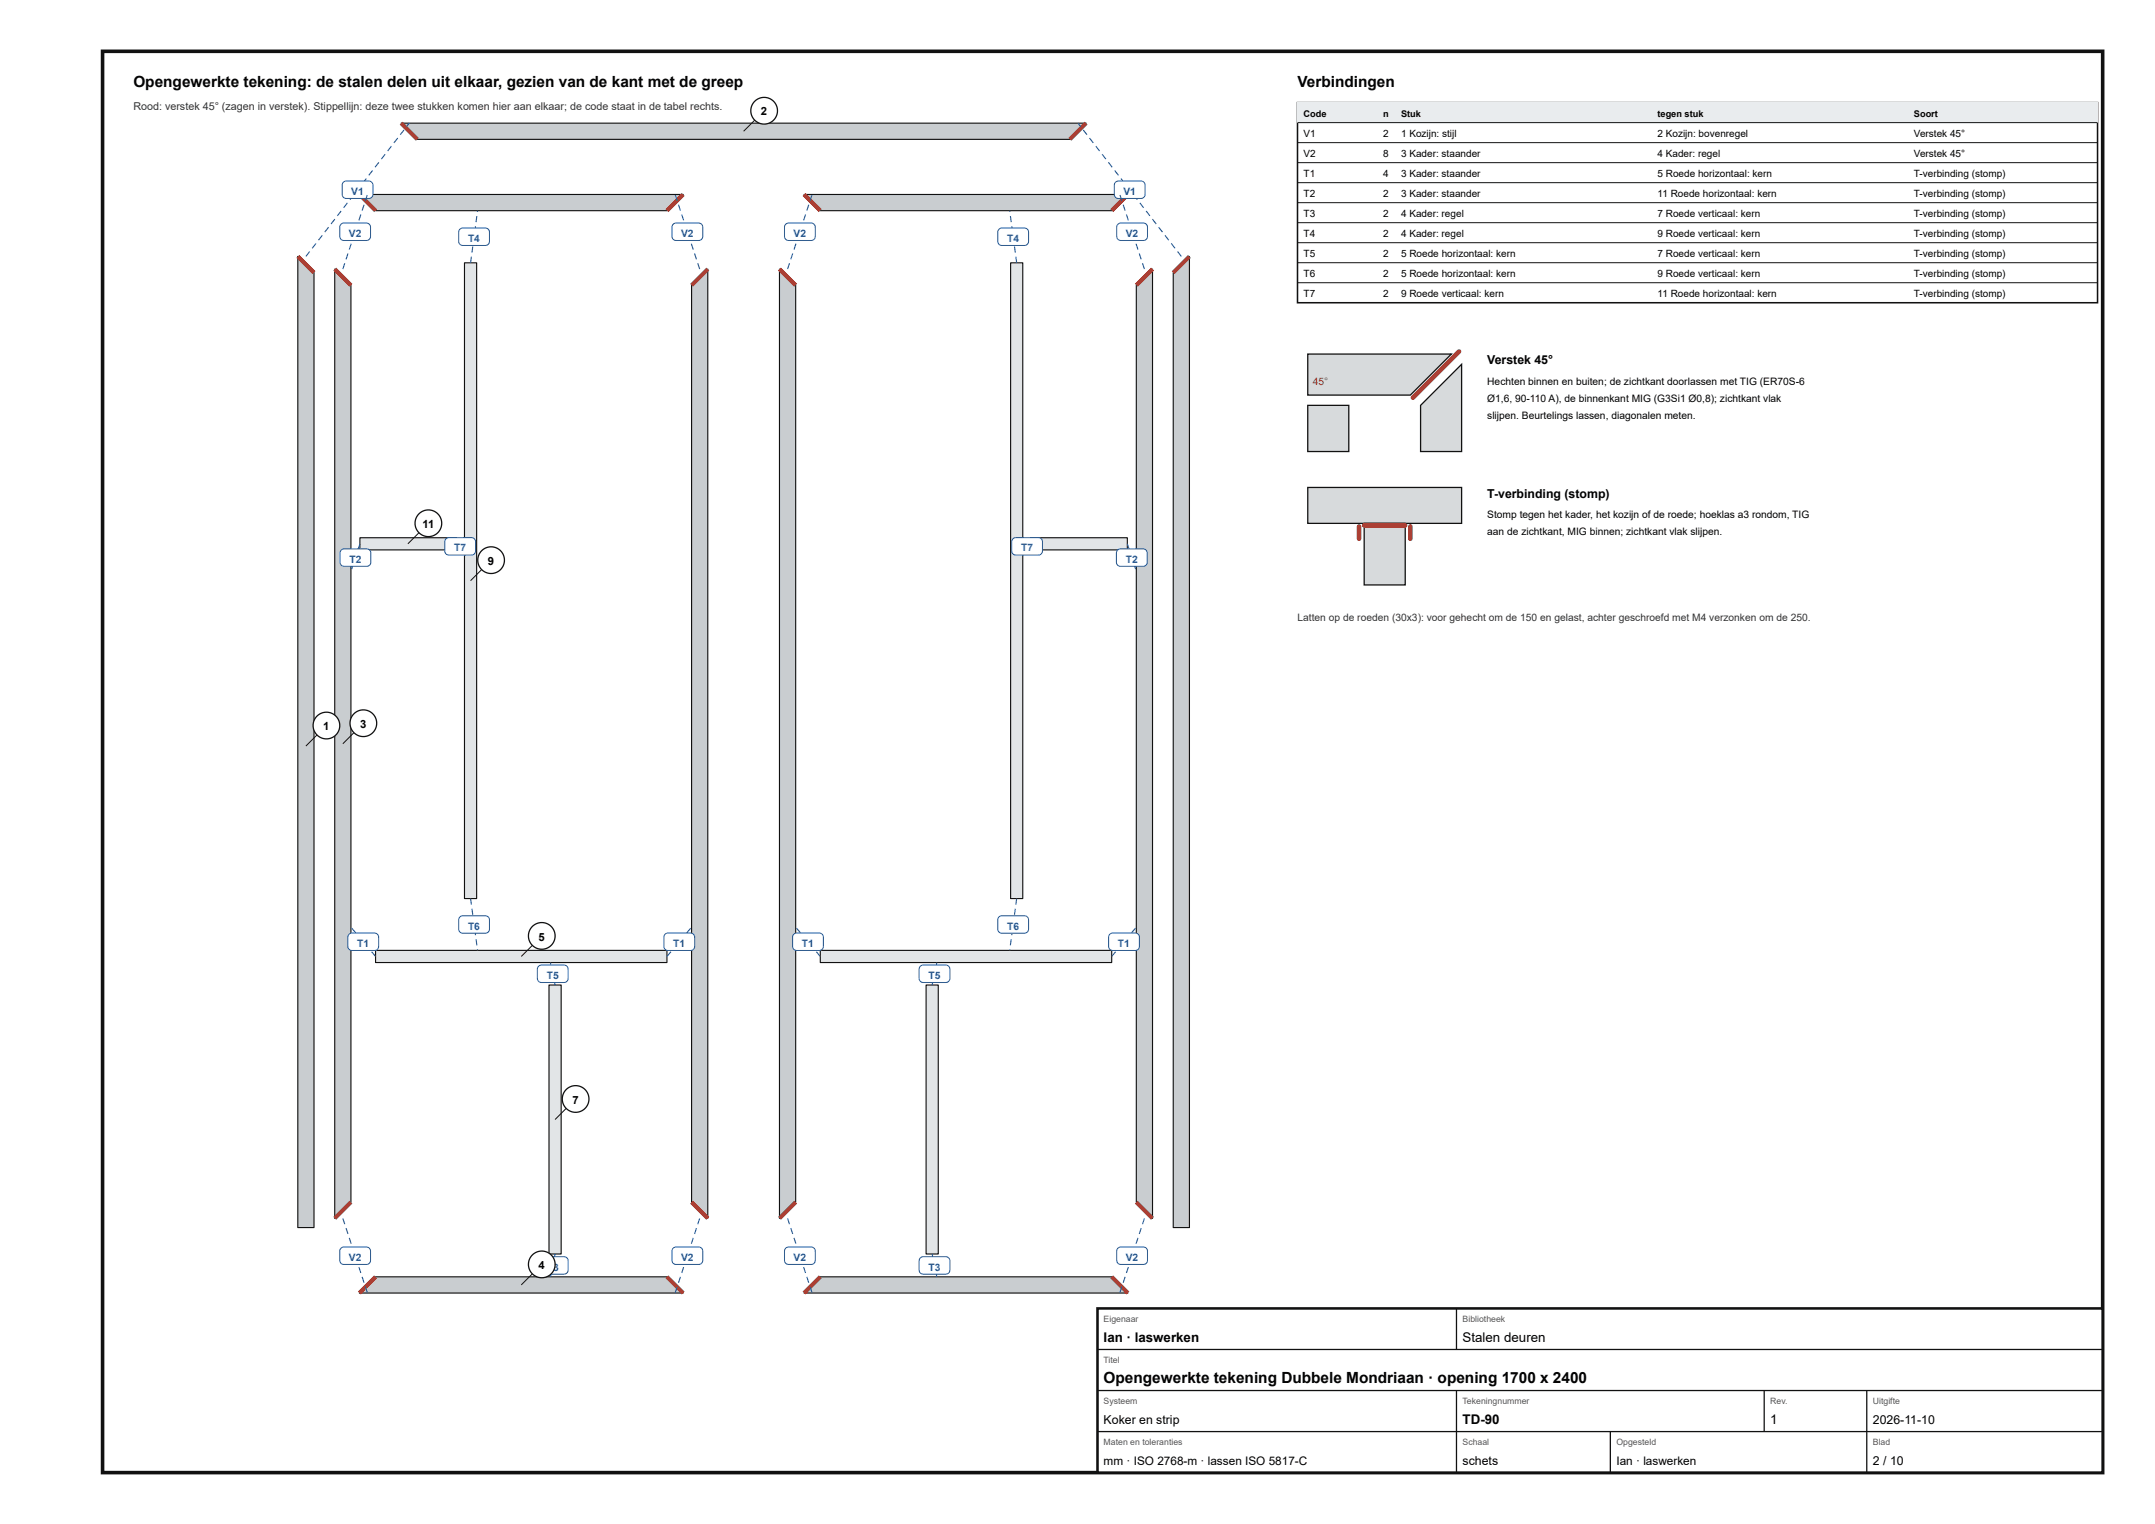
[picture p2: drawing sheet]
<svg xmlns="http://www.w3.org/2000/svg" width="420mm" height="297mm" viewBox="0 0 420 297" stroke-linecap="round" stroke-linejoin="round" font-family="sans-serif">
<path d="M20 10h390v277h-390z" fill="none" stroke="#111" stroke-width=".7" stroke-linecap="butt"/>
<path d="M58.1 50l3.1 3.1v186.1h-3.1z" fill="#c9cdd0"/>
<path d="M58.1 50l3.1 3.1v186.1h-3.1z" fill="none" stroke="#111" stroke-width=".22"/>
<path d="M58.1 50l3.1 3.1" fill="none" stroke="#c0392b" stroke-width=".8" stroke-linecap="butt"/>
<path d="M231.9 50v189.2h-3.1v-186.1z" fill="#c9cdd0"/>
<path d="M231.9 50v189.2h-3.1v-186.1z" fill="none" stroke="#111" stroke-width=".22"/>
<path d="M231.9 50l-3.1 3.1" fill="none" stroke="#c0392b" stroke-width=".8" stroke-linecap="butt"/>
<path d="M78.2 24h133.6l-3.2 3.2h-127.2z" fill="#c9cdd0"/>
<path d="M78.2 24h133.6l-3.2 3.2h-127.2z" fill="none" stroke="#111" stroke-width=".22"/>
<path d="M78.2 24l3.2 3.2M211.8 24l-3.2 3.2" fill="none" stroke="#c0392b" stroke-width=".8" stroke-linecap="butt"/>
<path d="M65.3 52.4l3.1 3.2v178.7l-3.1 3.1z" fill="#c9cdd0"/>
<path d="M65.3 52.4l3.1 3.2v178.7l-3.1 3.1z" fill="none" stroke="#111" stroke-width=".22"/>
<path d="M65.3 52.4l3.1 3.2M68.4 234.3l-3.1 3.1" fill="none" stroke="#c0392b" stroke-width=".8" stroke-linecap="butt"/>
<path d="M138 52.4v185l-3.2-3.1v-178.7z" fill="#c9cdd0"/>
<path d="M138 52.4v185l-3.2-3.1v-178.7z" fill="none" stroke="#111" stroke-width=".22"/>
<path d="M138 52.4l-3.2 3.2M134.8 234.3l3.2 3.1" fill="none" stroke="#c0392b" stroke-width=".8" stroke-linecap="butt"/>
<path d="M73.2 248.8h56.8l3.2 3.2h-63.1z" fill="#c9cdd0"/>
<path d="M73.2 248.8h56.8l3.2 3.2h-63.1z" fill="none" stroke="#111" stroke-width=".22"/>
<path d="M73.2 248.8l-3.1 3.2M130 248.8l3.2 3.2" fill="none" stroke="#c0392b" stroke-width=".8" stroke-linecap="butt"/>
<path d="M70.1 37.9h63.1l-3.2 3.2h-56.8z" fill="#c9cdd0"/>
<path d="M70.1 37.9h63.1l-3.2 3.2h-56.8z" fill="none" stroke="#111" stroke-width=".22"/>
<path d="M70.1 37.9l3.1 3.2M133.2 37.9l-3.2 3.2" fill="none" stroke="#c0392b" stroke-width=".8" stroke-linecap="butt"/>
<path d="M73.2 185.2h56.8v2.4h-56.8z" fill="#e2e5e7"/>
<path d="M73.2 185.2h56.8v2.4h-56.8z" fill="none" stroke="#111" stroke-width=".22"/>
<path d="M107 192h2.4v52.4h-2.4z" fill="#e2e5e7"/>
<path d="M107 192h2.4v52.4h-2.4z" fill="none" stroke="#111" stroke-width=".22"/>
<path d="M90.6 51.2h2.3v123.9h-2.3z" fill="#e2e5e7"/>
<path d="M90.6 51.2h2.3v123.9h-2.3z" fill="none" stroke="#111" stroke-width=".22"/>
<path d="M70.2 104.8h18.7v2.4h-18.7z" fill="#e2e5e7"/>
<path d="M70.2 104.8h18.7v2.4h-18.7z" fill="none" stroke="#111" stroke-width=".22"/>
<path d="M152 52.4l3.1 3.2v178.7l-3.1 3.1z" fill="#c9cdd0"/>
<path d="M152 52.4l3.1 3.2v178.7l-3.1 3.1z" fill="none" stroke="#111" stroke-width=".22"/>
<path d="M152 52.4l3.1 3.2M155.1 234.3l-3.1 3.1" fill="none" stroke="#c0392b" stroke-width=".8" stroke-linecap="butt"/>
<path d="M224.7 52.4v185l-3.1-3.1v-178.7z" fill="#c9cdd0"/>
<path d="M224.7 52.4v185l-3.1-3.1v-178.7z" fill="none" stroke="#111" stroke-width=".22"/>
<path d="M224.7 52.4l-3.1 3.2M221.6 234.3l3.1 3.1" fill="none" stroke="#c0392b" stroke-width=".8" stroke-linecap="butt"/>
<path d="M156.8 252l3.1-3.2h56.9l3.1 3.2z" fill="#c9cdd0"/>
<path d="M156.8 252l3.1-3.2h56.9l3.1 3.2z" fill="none" stroke="#111" stroke-width=".22"/>
<path d="M159.9 248.8l-3.1 3.2M216.8 248.8l3.1 3.2" fill="none" stroke="#c0392b" stroke-width=".8" stroke-linecap="butt"/>
<path d="M156.8 37.9h63.1l-3.1 3.2h-56.9z" fill="#c9cdd0"/>
<path d="M156.8 37.9h63.1l-3.1 3.2h-56.9z" fill="none" stroke="#111" stroke-width=".22"/>
<path d="M156.8 37.9l3.1 3.2M219.9 37.9l-3.1 3.2" fill="none" stroke="#c0392b" stroke-width=".8" stroke-linecap="butt"/>
<path d="M159.9 185.2h56.9v2.4h-56.9z" fill="#e2e5e7"/>
<path d="M159.9 185.2h56.9v2.4h-56.9z" fill="none" stroke="#111" stroke-width=".22"/>
<path d="M180.6 192h2.3v52.4h-2.3z" fill="#e2e5e7"/>
<path d="M180.6 192h2.3v52.4h-2.3z" fill="none" stroke="#111" stroke-width=".22"/>
<path d="M197.1 51.2h2.3v123.9h-2.3z" fill="#e2e5e7"/>
<path d="M197.1 51.2h2.3v123.9h-2.3z" fill="none" stroke="#111" stroke-width=".22"/>
<path d="M201.1 104.8h18.7v2.4h-18.7z" fill="#e2e5e7"/>
<path d="M201.1 104.8h18.7v2.4h-18.7z" fill="none" stroke="#111" stroke-width=".22"/>
<path d="M60.3 49l.2 .1-.8 .9-.1-.1zM61.5 47.4l.2 .1-.7 1-.2-.2zM62.8 45.8l.1 .1-.7 1-.2-.2zM64 44.2l.2 .1-.8 1-.2-.1zM65.2 42.6l.2 .2-.8 .9-.1-.1zM66.4 41.1l.2 .1-.7 .9-.2-.1zM67.7 39.5l.1 .1-.7 1-.2-.2zM68.9 37.9l.2 .1-.8 1-.2-.2zM70.1 36.3l.2 .1-.8 1-.1-.1zM71.3 34.7l.2 .2-.7 .9-.2-.1zM72.6 33.2l.1 .1-.7 .9-.2-.1zM73.8 31.6l.2 .1-.8 1-.2-.2zM75 30l.2 .1-.8 1-.1-.2zM76.2 28.4l.2 .1-.7 1-.2-.1zM77.5 26.8l.1 .2-.7 .9-.2-.1zM78.7 25.3l.2 .1-.8 .9-.1-.1zM79.7 23.9l.2 .2-.5 .7-.2-.2z" fill="#1f5fa8"/>
<path d="M67 35.5l.5-.2h4.4a.8 .8 0 0 1 .8 .8v1.8a.8 .8 0 0 1-.8 .8h-4.4a.8 .8 0 0 1-.8-.8v-2z" fill="#fff"/>
<path d="M67 35.5l.5-.2h4.4a.8 .8 0 0 1 .8 .8v1.8a.8 .8 0 0 1-.8 .8h-4.4a.8 .8 0 0 1-.8-.8v-2z" fill="none" stroke="#1f5fa8" stroke-width=".2"/>
<path d="M229.5 49.1l.2-.1 .7 .9-.1 .1zM228.3 47.5l.2-.1 .7 .9-.2 .2zM227.1 45.9l.1-.1 .8 .9-.2 .2zM225.8 44.3l.2-.1 .8 1-.2 .1zM224.6 42.8l.2-.2 .7 1-.1 .1zM223.4 41.2l.2-.1 .7 .9-.2 .1zM222.2 39.6l.1-.1 .8 .9-.2 .2zM220.9 38l.2-.1 .8 .9-.2 .2zM219.7 36.4l.2-.1 .7 1-.1 .1zM218.5 34.9l.2-.2 .7 1-.2 .1zM217.3 33.3l.1-.1 .8 .9-.2 .1zM216 31.7l.2-.1 .7 .9-.1 .2zM214.8 30.1l.2-.1 .7 .9-.2 .2zM213.6 28.5l.2-.1 .7 1-.2 .1zM212.4 27l.1-.2 .8 1-.2 .1zM211.1 25.4l.2-.1 .7 .9-.1 .1zM210.1 24.1l.2-.2 .5 .7-.2 .2z" fill="#1f5fa8"/>
<path d="M217.5 35.5l.6-.2h4.4a.8 .8 0 0 1 .8 .8v1.8a.8 .8 0 0 1-.8 .8h-4.4a.8 .8 0 0 1-.8-.8v-2z" fill="#fff"/>
<path d="M217.5 35.5l.6-.2h4.4a.8 .8 0 0 1 .8 .8v1.8a.8 .8 0 0 1-.8 .8h-4.4a.8 .8 0 0 1-.8-.8v-2z" fill="none" stroke="#1f5fa8" stroke-width=".2"/>
<path d="M66.7 237.5l.3-.1 .3 1.2h-.2zM67.4 239.4l.2-.1 .4 1.2h-.3zM68 241.3l.2-.1 .4 1.2h-.2zM68.6 243.2l.2-.1 .4 1.2h-.2zM69.3 245.1l.2-.1 .3 1.2h-.2zM69.9 247l.2-.1 .4 1.2h-.2zM70.5 248.9l.2-.1 .4 1.1-.2 .1zM71.1 250.8l.2-.1 .4 1.1-.2 .1z" fill="#1f5fa8"/>
<path d="M66.5 243.3l.5-.3h4.4a.8 .8 0 0 1 .8 .8v1.8a.8 .8 0 0 1-.8 .8h-4.4a.8 .8 0 0 1-.8-.8l.1-1.9z" fill="#fff"/>
<path d="M66.5 243.3l.5-.3h4.4a.8 .8 0 0 1 .8 .8v1.8a.8 .8 0 0 1-.8 .8h-4.4a.8 .8 0 0 1-.8-.8l.1-1.9z" fill="none" stroke="#1f5fa8" stroke-width=".2"/>
<path d="M67.1 51.3h.2l-.3 1.2-.3-.1zM67.7 49.4h.3l-.4 1.2-.2-.1zM68.4 47.5h.2l-.4 1.2-.2-.1zM69 45.6h.2l-.4 1.2-.2-.1zM69.6 43.7h.2l-.3 1.2-.2-.1zM70.3 41.8h.2l-.4 1.2-.2-.1zM70.9 39.9h.2l-.4 1.2-.2-.1zM71.5 38h.2l-.4 1.2-.2-.1z" fill="#1f5fa8"/>
<path d="M66.5 43.7l.5-.2h4.4a.8 .8 0 0 1 .8 .8v1.8a.8 .8 0 0 1-.8 .8h-4.4a.8 .8 0 0 1-.8-.8l.1-2z" fill="#fff"/>
<path d="M66.5 43.7l.5-.2h4.4a.8 .8 0 0 1 .8 .8v1.8a.8 .8 0 0 1-.8 .8h-4.4a.8 .8 0 0 1-.8-.8l.1-2z" fill="none" stroke="#1f5fa8" stroke-width=".2"/>
<path d="M136.3 237.4l.2 .1-.3 1.1h-.3zM135.7 239.3l.2 .1-.4 1.1h-.2zM135.1 241.2l.2 .1-.4 1.1h-.2zM134.4 243.1l.3 .1-.4 1.1h-.2zM133.8 245l.2 .1-.3 1.1h-.3zM133.2 246.9l.2 .1-.4 1.1h-.2zM132.6 248.8l.2 .1-.4 1.1h-.2zM131.9 250.7l.3 .1-.4 1.1h-.2z" fill="#1f5fa8"/>
<path d="M131.3 243.3l.5-.3h4.4a.8 .8 0 0 1 .8 .8v1.8a.8 .8 0 0 1-.8 .8h-4.4a.8 .8 0 0 1-.8-.8v-1.9z" fill="#fff"/>
<path d="M131.3 243.3l.5-.3h4.4a.8 .8 0 0 1 .8 .8v1.8a.8 .8 0 0 1-.8 .8h-4.4a.8 .8 0 0 1-.8-.8v-1.9z" fill="none" stroke="#1f5fa8" stroke-width=".2"/>
<path d="M135.9 51.3h.3l.3 1.1-.2 .1zM135.3 49.4h.2l.4 1.1-.2 .1zM134.7 47.5h.2l.4 1.1-.2 .1zM134.1 45.6h.2l.4 1.1-.3 .1zM133.4 43.7h.3l.3 1.1-.2 .1zM132.8 41.8h.2l.4 1.1-.2 .1zM132.2 39.9h.2l.4 1.1-.2 .1zM131.6 38h.2l.4 1.1-.3 .1z" fill="#1f5fa8"/>
<path d="M131.3 43.7l.5-.2h4.4a.8 .8 0 0 1 .8 .8v1.8a.8 .8 0 0 1-.8 .8h-4.4a.8 .8 0 0 1-.8-.8v-2z" fill="#fff"/>
<path d="M131.3 43.7l.5-.2h4.4a.8 .8 0 0 1 .8 .8v1.8a.8 .8 0 0 1-.8 .8h-4.4a.8 .8 0 0 1-.8-.8v-2z" fill="none" stroke="#1f5fa8" stroke-width=".2"/>
<path d="M72.4 185.6l.1-.2 .8 .9-.2 .2zM71.1 184l.2-.1 .7 .9-.1 .1zM69.8 182.5l.2-.2 .7 1-.1 .1zM68.5 181l.2-.2 .8 .9-.2 .2z" fill="#1f5fa8"/>
<path d="M68.1 182.1l.5-.3h4.4a.8 .8 0 0 1 .8 .8v1.8a.8 .8 0 0 1-.8 .8h-4.4a.8 .8 0 0 1-.8-.8v-1.9z" fill="#fff"/>
<path d="M68.1 182.1l.5-.3h4.4a.8 .8 0 0 1 .8 .8v1.8a.8 .8 0 0 1-.8 .8h-4.4a.8 .8 0 0 1-.8-.8v-1.9z" fill="none" stroke="#1f5fa8" stroke-width=".2"/>
<path d="M130.7 185.4l.2 .2-.8 .9-.1-.2zM132 183.9l.2 .1-.8 .9-.1-.1zM133.3 182.3l.2 .2-.8 .9-.2-.1zM134.6 180.8l.2 .2-.8 .9-.2-.2z" fill="#1f5fa8"/>
<path d="M129.7 182.1l.5-.3h4.4a.8 .8 0 0 1 .8 .8v1.8a.8 .8 0 0 1-.8 .8h-4.4a.8 .8 0 0 1-.8-.8l.1-1.9z" fill="#fff"/>
<path d="M129.7 182.1l.5-.3h4.4a.8 .8 0 0 1 .8 .8v1.8a.8 .8 0 0 1-.8 .8h-4.4a.8 .8 0 0 1-.8-.8l.1-1.9z" fill="none" stroke="#1f5fa8" stroke-width=".2"/>
<path d="M108.1 244.4h.2l-.2 1.2-.2-.1zM107.7 246.3l.2 .1-.2 1.1h-.2zM107.3 248.3h.2l-.1 .6-.2-.1z" fill="#1f5fa8"/>
<path d="M105 245.2l.6-.3h4.4a.8 .8 0 0 1 .8 .8v1.8a.8 .8 0 0 1-.8 .8h-4.4a.8 .8 0 0 1-.8-.8v-1.9z" fill="#fff"/>
<path d="M105 245.2l.6-.3h4.4a.8 .8 0 0 1 .8 .8v1.8a.8 .8 0 0 1-.8 .8h-4.4a.8 .8 0 0 1-.8-.8v-1.9z" fill="none" stroke="#1f5fa8" stroke-width=".2"/>
<path d="M107.9 190.8h.2l.2 1.1-.2 .1zM107.5 188.9l.2-.1 .2 1.2h-.2zM107.2 187.6h.2l.1 .4-.2 .1z" fill="#1f5fa8"/>
<path d="M105 188.3l.6-.2h4.4a.8 .8 0 0 1 .8 .8v1.8a.8 .8 0 0 1-.8 .8h-4.4a.8 .8 0 0 1-.8-.8v-2z" fill="#fff"/>
<path d="M105 188.3l.6-.2h4.4a.8 .8 0 0 1 .8 .8v1.8a.8 .8 0 0 1-.8 .8h-4.4a.8 .8 0 0 1-.8-.8v-2z" fill="none" stroke="#1f5fa8" stroke-width=".2"/>
<path d="M91.7 175.1h.2l.1 1.2h-.2zM91.9 177.1h.2l.2 1.2h-.2zM92.2 179.1h.2l.2 1.2h-.3zM92.5 181.1h.2l.1 1.1-.2 .1zM92.7 183.1l.2-.1 .2 1.2-.2 .1zM93 185h.2v.2h-.2z" fill="#1f5fa8"/>
<path d="M89.7 178.7l.5-.2h4.4a.8 .8 0 0 1 .8 .8v1.8a.8 .8 0 0 1-.8 .8h-4.4a.8 .8 0 0 1-.8-.8l.1-2z" fill="#fff"/>
<path d="M89.7 178.7l.5-.2h4.4a.8 .8 0 0 1 .8 .8v1.8a.8 .8 0 0 1-.8 .8h-4.4a.8 .8 0 0 1-.8-.8l.1-2z" fill="none" stroke="#1f5fa8" stroke-width=".2"/>
<path d="M91.8 50h.2l-.1 1.2h-.2zM92.1 48l.2 .1-.2 1.2-.2-.1zM92.3 46.1h.3l-.2 1.2-.2-.1zM92.6 44.1h.2l-.1 1.2h-.3zM92.9 42.1h.2l-.2 1.2h-.2zM93 41l.2 .1v.2h-.2z" fill="#1f5fa8"/>
<path d="M89.7 44.7l.5-.3h4.4a.8 .8 0 0 1 .8 .8v1.8a.8 .8 0 0 1-.8 .8h-4.4a.8 .8 0 0 1-.8-.8l.1-1.9z" fill="#fff"/>
<path d="M89.7 44.7l.5-.3h4.4a.8 .8 0 0 1 .8 .8v1.8a.8 .8 0 0 1-.8 .8h-4.4a.8 .8 0 0 1-.8-.8l.1-1.9z" fill="none" stroke="#1f5fa8" stroke-width=".2"/>
<path d="M70.1 105.9l.2 .1-.4 1.2-.2-.1zM69.5 107.8l.2 .1-.4 1.2-.2-.1zM68.8 109.7l.2 .1-.3 1.2-.2-.1z" fill="#1f5fa8"/>
<path d="M66.5 107.2l.6-.2h4.4a.8 .8 0 0 1 .8 .8v1.8a.8 .8 0 0 1-.8 .8h-4.4a.8 .8 0 0 1-.8-.8v-2z" fill="#fff"/>
<path d="M66.5 107.2l.6-.2h4.4a.8 .8 0 0 1 .8 .8v1.8a.8 .8 0 0 1-.8 .8h-4.4a.8 .8 0 0 1-.8-.8v-2z" fill="none" stroke="#1f5fa8" stroke-width=".2"/>
<path d="M88.9 105.9l1.1 .6-.1 .2-1.1-.6z" fill="#1f5fa8"/>
<path d="M87 105l.5-.2h4.4a.8 .8 0 0 1 .8 .8v1.8a.8 .8 0 0 1-.8 .8h-4.4a.8 .8 0 0 1-.8-.8v-2z" fill="#fff"/>
<path d="M87 105l.5-.2h4.4a.8 .8 0 0 1 .8 .8v1.8a.8 .8 0 0 1-.8 .8h-4.4a.8 .8 0 0 1-.8-.8v-2z" fill="none" stroke="#1f5fa8" stroke-width=".2"/>
<path d="M153.5 237.5l.2-.1 .3 1.2h-.2zM154.1 239.4l.2-.1 .4 1.2h-.2zM154.7 241.3l.2-.1 .4 1.2h-.2zM155.3 243.2l.2-.1 .4 1.2h-.2zM156 245.1l.2-.1 .4 1.2h-.3zM156.6 247l.2-.1 .4 1.2h-.2zM157.2 248.9l.2-.1 .4 1.2h-.2zM157.8 250.8l.3-.1 .3 1.2h-.2z" fill="#1f5fa8"/>
<path d="M153.2 243.3l.6-.3h4.4a.8 .8 0 0 1 .8 .8v1.8a.8 .8 0 0 1-.8 .8h-4.4a.8 .8 0 0 1-.8-.8v-1.9z" fill="#fff"/>
<path d="M153.2 243.3l.6-.3h4.4a.8 .8 0 0 1 .8 .8v1.8a.8 .8 0 0 1-.8 .8h-4.4a.8 .8 0 0 1-.8-.8v-1.9z" fill="none" stroke="#1f5fa8" stroke-width=".2"/>
<path d="M153.8 51.3h.2l-.3 1.2-.2-.1zM154.5 49.4h.2l-.4 1.2-.2-.1zM155.1 47.5h.2l-.4 1.2-.2-.1zM155.7 45.6h.2l-.3 1.2-.3-.1zM156.3 43.7h.3l-.4 1.2-.2-.1zM157 41.8h.2l-.4 1.2-.2-.1zM157.6 39.9h.2l-.4 1.2-.2-.1zM158.2 38h.2l-.3 1.2-.3-.1z" fill="#1f5fa8"/>
<path d="M153.2 43.7l.6-.2h4.4a.8 .8 0 0 1 .8 .8v1.8a.8 .8 0 0 1-.8 .8h-4.4a.8 .8 0 0 1-.8-.8v-2z" fill="#fff"/>
<path d="M153.2 43.7l.6-.2h4.4a.8 .8 0 0 1 .8 .8v1.8a.8 .8 0 0 1-.8 .8h-4.4a.8 .8 0 0 1-.8-.8v-2z" fill="none" stroke="#1f5fa8" stroke-width=".2"/>
<path d="M223 237.4l.3 .1-.4 1.1h-.2zM222.4 239.3l.2 .1-.3 1.1h-.3zM221.8 241.2l.2 .1-.4 1.1h-.2zM221.2 243.1l.2 .1-.4 1.1h-.2zM220.5 245l.2 .1-.3 1.1h-.2zM219.9 246.9l.2 .1-.4 1.1h-.2zM219.3 248.8l.2 .1-.4 1.1-.2-.1zM218.7 250.7l.2 .1-.4 1.1-.2-.1z" fill="#1f5fa8"/>
<path d="M218 243.3l.5-.3h4.4a.8 .8 0 0 1 .8 .8v1.8a.8 .8 0 0 1-.8 .8h-4.4a.8 .8 0 0 1-.8-.8l.1-1.9z" fill="#fff"/>
<path d="M218 243.3l.5-.3h4.4a.8 .8 0 0 1 .8 .8v1.8a.8 .8 0 0 1-.8 .8h-4.4a.8 .8 0 0 1-.8-.8l.1-1.9z" fill="none" stroke="#1f5fa8" stroke-width=".2"/>
<path d="M222.7 51.3h.2l.4 1.1-.3 .1zM222 49.4h.2l.4 1.1-.2 .1zM221.4 47.5h.2l.4 1.1-.2 .1zM220.8 45.6h.2l.4 1.1-.2 .1zM220.2 43.7h.2l.3 1.1-.2 .1zM219.5 41.8h.2l.4 1.1-.2 .1zM218.9 39.9h.2l.4 1.1-.2 .1zM218.3 38h.2l.4 1.1-.2 .1z" fill="#1f5fa8"/>
<path d="M218 43.7l.5-.2h4.4a.8 .8 0 0 1 .8 .8v1.8a.8 .8 0 0 1-.8 .8h-4.4a.8 .8 0 0 1-.8-.8l.1-2z" fill="#fff"/>
<path d="M218 43.7l.5-.2h4.4a.8 .8 0 0 1 .8 .8v1.8a.8 .8 0 0 1-.8 .8h-4.4a.8 .8 0 0 1-.8-.8l.1-2z" fill="none" stroke="#1f5fa8" stroke-width=".2"/>
<path d="M159.1 185.6l.2-.2 .7 .9-.1 .2zM157.8 184l.2-.1 .7 .9-.1 .1zM156.5 182.5l.2-.2 .8 1-.2 .1zM155.2 181l.2-.2 .8 .9-.2 .2z" fill="#1f5fa8"/>
<path d="M154.8 182.1l.5-.3h4.4a.8 .8 0 0 1 .8 .8v1.8a.8 .8 0 0 1-.8 .8h-4.4a.8 .8 0 0 1-.8-.8l.1-1.9z" fill="#fff"/>
<path d="M154.8 182.1l.5-.3h4.4a.8 .8 0 0 1 .8 .8v1.8a.8 .8 0 0 1-.8 .8h-4.4a.8 .8 0 0 1-.8-.8l.1-1.9z" fill="none" stroke="#1f5fa8" stroke-width=".2"/>
<path d="M217.5 185.4l.1 .2-.7 .9-.2-.2zM218.7 183.9l.2 .1-.8 .9-.1-.1zM220 182.3l.2 .2-.8 .9-.1-.1zM221.3 180.8l.2 .2-.8 .9-.2-.2z" fill="#1f5fa8"/>
<path d="M216.4 182.1l.6-.3h4.4a.8 .8 0 0 1 .8 .8v1.8a.8 .8 0 0 1-.8 .8h-4.4a.8 .8 0 0 1-.8-.8v-1.9z" fill="#fff"/>
<path d="M216.4 182.1l.6-.3h4.4a.8 .8 0 0 1 .8 .8v1.8a.8 .8 0 0 1-.8 .8h-4.4a.8 .8 0 0 1-.8-.8v-1.9z" fill="none" stroke="#1f5fa8" stroke-width=".2"/>
<path d="M181.7 244.4h.2l.2 1.1-.2 .1zM182.1 246.4l.2-.1 .2 1.2h-.2zM182.5 248.3h.2l.1 .5-.2 .1z" fill="#1f5fa8"/>
<path d="M179.5 245.2l.5-.3h4.4a.8 .8 0 0 1 .8 .8v1.8a.8 .8 0 0 1-.8 .8h-4.4a.8 .8 0 0 1-.8-.8v-1.9z" fill="#fff"/>
<path d="M179.5 245.2l.5-.3h4.4a.8 .8 0 0 1 .8 .8v1.8a.8 .8 0 0 1-.8 .8h-4.4a.8 .8 0 0 1-.8-.8v-1.9z" fill="none" stroke="#1f5fa8" stroke-width=".2"/>
<path d="M181.9 190.8h.2l-.2 1.2-.2-.1zM182.3 188.8l.2 .1-.2 1.1h-.2zM182.6 187.6h.2l-.1 .5-.2-.1z" fill="#1f5fa8"/>
<path d="M179.5 188.3l.5-.2h4.4a.8 .8 0 0 1 .8 .8v1.8a.8 .8 0 0 1-.8 .8h-4.4a.8 .8 0 0 1-.8-.8v-2z" fill="#fff"/>
<path d="M179.5 188.3l.5-.2h4.4a.8 .8 0 0 1 .8 .8v1.8a.8 .8 0 0 1-.8 .8h-4.4a.8 .8 0 0 1-.8-.8v-2z" fill="none" stroke="#1f5fa8" stroke-width=".2"/>
<path d="M198.1 175.1h.2l-.1 1.2h-.2zM197.9 177.1h.2l-.2 1.2h-.2zM197.6 179.1h.2l-.1 1.2h-.3zM197.3 181.1h.2l-.1 1.2-.2-.1zM197.1 183l.2 .1-.2 1.2-.2-.1zM196.8 185h.2v.2h-.2z" fill="#1f5fa8"/>
<path d="M194.8 178.7l.6-.2h4.4a.8 .8 0 0 1 .8 .8v1.8a.8 .8 0 0 1-.8 .8h-4.4a.8 .8 0 0 1-.8-.8v-2z" fill="#fff"/>
<path d="M194.8 178.7l.6-.2h4.4a.8 .8 0 0 1 .8 .8v1.8a.8 .8 0 0 1-.8 .8h-4.4a.8 .8 0 0 1-.8-.8v-2z" fill="none" stroke="#1f5fa8" stroke-width=".2"/>
<path d="M198 50h.2l.1 1.2h-.2zM197.7 48.1l.2-.1 .2 1.2-.2 .1zM197.4 46.1h.3l.1 1.1-.2 .1zM197.2 44.1h.2l.2 1.2h-.3zM196.9 42.1h.2l.2 1.2h-.2zM196.8 41.1l.2-.1v.3h-.2z" fill="#1f5fa8"/>
<path d="M194.8 44.7l.6-.3h4.4a.8 .8 0 0 1 .8 .8v1.8a.8 .8 0 0 1-.8 .8h-4.4a.8 .8 0 0 1-.8-.8v-1.9z" fill="#fff"/>
<path d="M194.8 44.7l.6-.3h4.4a.8 .8 0 0 1 .8 .8v1.8a.8 .8 0 0 1-.8 .8h-4.4a.8 .8 0 0 1-.8-.8v-1.9z" fill="none" stroke="#1f5fa8" stroke-width=".2"/>
<path d="M200 106.5l1.1-.6 .1 .2-1.1 .6z" fill="#1f5fa8"/>
<path d="M197.5 105l.6-.2h4.4a.8 .8 0 0 1 .8 .8v1.8a.8 .8 0 0 1-.8 .8h-4.4a.8 .8 0 0 1-.8-.8v-2z" fill="#fff"/>
<path d="M197.5 105l.6-.2h4.4a.8 .8 0 0 1 .8 .8v1.8a.8 .8 0 0 1-.8 .8h-4.4a.8 .8 0 0 1-.8-.8v-2z" fill="none" stroke="#1f5fa8" stroke-width=".2"/>
<path d="M219.7 106l.2-.1 .4 1.2-.2 .1zM220.3 107.9l.2-.1 .4 1.2-.2 .1zM221 109.8l.2-.1 .3 1.2-.2 .1z" fill="#1f5fa8"/>
<path d="M217.9 107.2l.6-.2h4.4a.8 .8 0 0 1 .8 .8v1.8a.8 .8 0 0 1-.8 .8h-4.4a.8 .8 0 0 1-.8-.8v-2z" fill="#fff"/>
<path d="M217.9 107.2l.6-.2h4.4a.8 .8 0 0 1 .8 .8v1.8a.8 .8 0 0 1-.8 .8h-4.4a.8 .8 0 0 1-.8-.8v-2z" fill="none" stroke="#1f5fa8" stroke-width=".2"/>
<path d="M61.8 143.2l-2.2 2.2" fill="none" stroke="#111" stroke-width=".19"/>
<circle cx="63.6" cy="141.4" r="2.6" fill="#fff"/>
<circle cx="63.6" cy="141.4" r="2.6" fill="none" stroke="#111" stroke-width=".25"/>
<path d="M147.2 23.4l-2.2 2.2" fill="none" stroke="#111" stroke-width=".19"/>
<circle cx="149" cy="21.6" r="2.6" fill="#fff"/>
<circle cx="149" cy="21.6" r="2.6" fill="none" stroke="#111" stroke-width=".25"/>
<path d="M69.1 142.7l-2.2 2.2" fill="none" stroke="#111" stroke-width=".19"/>
<circle cx="70.8" cy="140.9" r="2.6" fill="#fff"/>
<circle cx="70.8" cy="140.9" r="2.6" fill="none" stroke="#111" stroke-width=".25"/>
<path d="M103.8 248.2l-2.2 2.2" fill="none" stroke="#111" stroke-width=".19"/>
<circle cx="105.6" cy="246.4" r="2.6" fill="#fff"/>
<circle cx="105.6" cy="246.4" r="2.6" fill="none" stroke="#111" stroke-width=".25"/>
<path d="M103.8 184.2l-2.2 2.2" fill="none" stroke="#111" stroke-width=".19"/>
<circle cx="105.6" cy="182.4" r="2.6" fill="#fff"/>
<circle cx="105.6" cy="182.4" r="2.6" fill="none" stroke="#111" stroke-width=".25"/>
<path d="M110.4 216l-2.2 2.2" fill="none" stroke="#111" stroke-width=".19"/>
<circle cx="112.2" cy="214.2" r="2.6" fill="#fff"/>
<circle cx="112.2" cy="214.2" r="2.6" fill="none" stroke="#111" stroke-width=".25"/>
<path d="M94 111l-2.2 2.2" fill="none" stroke="#111" stroke-width=".19"/>
<circle cx="95.8" cy="109.2" r="2.6" fill="#fff"/>
<circle cx="95.8" cy="109.2" r="2.6" fill="none" stroke="#111" stroke-width=".25"/>
<path d="M81.7 103.8l-2.2 2.2" fill="none" stroke="#111" stroke-width=".19"/>
<circle cx="83.5" cy="102" r="2.6" fill="#fff"/>
<circle cx="83.5" cy="102" r="2.6" fill="none" stroke="#111" stroke-width=".25"/>
<path d="M253 20h156v39h-156z" fill="none" stroke="#111" stroke-width=".3"/>
<path d="M253 20h156v3.9h-156z" fill="#e9ecee"/>
<path d="M253 23.9h156M253 27.8h156M253 31.7h156M253 35.6h156M253 39.5h156M253 43.4h156M253 47.3h156M253 51.2h156M253 55.1h156" fill="none" stroke="#111" stroke-width=".19"/>
<path d="M255 69h28l-8 8h-20z" fill="#d7dadc"/>
<path d="M255 69h28l-8 8h-20z" fill="none" stroke="#111" stroke-width=".25"/>
<path d="M255 79h8v9h-8z" fill="#d7dadc"/>
<path d="M255 79h8v9h-8z" fill="none" stroke="#111" stroke-width=".25"/>
<path d="M285 71v17h-8v-9z" fill="#d7dadc"/>
<path d="M285 71v17h-8v-9z" fill="none" stroke="#111" stroke-width=".25"/>
<path d="M284.5 68.5l-9 9" fill="none" stroke="#c0392b" stroke-width=".9"/>
<path d="M255 95h30v7h-30z" fill="#d7dadc"/>
<path d="M255 95h30v7h-30z" fill="none" stroke="#111" stroke-width=".25"/>
<path d="M266 102h8v12h-8z" fill="#d7dadc"/>
<path d="M266 102h8v12h-8z" fill="none" stroke="#111" stroke-width=".25"/>
<path d="M265 102.6v2.4M266 102.4h8M275 102.6v2.4" fill="none" stroke="#c0392b" stroke-width=".9"/>
<path d="M214 255h196v32h-196z" fill="#fff"/>
<path d="M214 255h196v32h-196z" fill="none" stroke="#111" stroke-width=".5"/>
<path d="M284 255v8M214 263h196M214 271h196M214 279h196M284 271v16M314 279v8M344 271v8M364 271v16" fill="none" stroke="#111" stroke-width=".25"/>
<g font-size="3">
<text x="26" y="17">Opengewerkte tekening: de stalen delen uit elkaar, gezien van de kant met de greep</text>
<text x="253" y="17">Verbindingen</text>
<text x="215.2" y="269.6">Opengewerkte tekening Dubbele Mondriaan · opening 1700 x 2400</text>
</g>
<g font-size="2.6">
<text x="215.2" y="261.6">Ian · laswerken</text>
<text x="285.2" y="261.6">Stalen deuren</text>
<text x="285.2" y="277.6">TD-90</text>
<text x="345.2" y="277.6">1</text>
</g>
<g font-size="2.4">
<text x="290" y="71">Verstek 45°</text>
<text x="290" y="97">T-verbinding (stomp)</text>
<text x="215.2" y="277.6">Koker en strip</text>
<text x="365.2" y="277.6">2026-11-10</text>
<text x="285.2" y="285.6">schets</text>
<text x="365.2" y="285.6">2 / 10</text>
</g>
<g font-size="2.3">
<text x="215.2" y="285.6">mm · ISO 2768-m · lassen ISO 5817-C</text>
<text x="315.2" y="285.6">Ian · laswerken</text>
</g>
<g font-size="2.2">
<text x="148.4" y="22.5">2</text>
<text x="82.4" y="102.9">11</text>
<text x="95.1" y="110.1">9</text>
<text x="63" y="142.3">1</text>
<text x="70.2" y="141.8">3</text>
<text x="105" y="183.3">5</text>
<text x="111.6" y="215.1">7</text>
<text x="105" y="247.3">4 T3</text>
</g>
<text font-size="2.1" fill="#333" x="26" y="21.5">Rood: verstek 45° (zagen in verstek). Stippellijn: deze twee stukken komen hier aan elkaar; de code staat in de tabel rechts.</text>
<g font-size="2" fill="#1f5fa8">
<text x="68.5" y="38">V1</text>
<text x="219.1" y="38">V1</text>
<text x="68" y="46.2">V2</text>
<text x="91.3" y="47.1">T4</text>
<text x="132.8" y="46.2">V2</text>
<text x="154.7" y="46.2">V2</text>
<text x="196.4" y="47.1">T4</text>
<text x="219.5" y="46.2">V2</text>
<text x="88.6" y="107.5">T7</text>
<text x="199.1" y="107.5">T7</text>
<text x="68.1" y="109.7">T2</text>
<text x="219.5" y="109.7">T2</text>
<text x="69.7" y="184.5">T1</text>
<text x="91.3" y="181.2">T6</text>
<text x="131.3" y="184.5">T1</text>
<text x="156.4" y="184.5">T1</text>
<text x="196.4" y="181.2">T6</text>
<text x="218" y="184.5">T1</text>
<text x="106.6" y="190.8">T5</text>
<text x="181" y="190.8">T5</text>
<text x="68" y="245.7">V2</text>
<text x="132.8" y="245.7">V2</text>
<text x="154.7" y="245.7">V2</text>
<text x="219.5" y="245.7">V2</text>
<text x="181" y="247.6">T3</text>
</g>
<text font-size="2" fill="#c0392b" x="256" y="75">45°</text>
<g font-size="2">
<text x="290" y="75">Hechten binnen en buiten; de zichtkant doorlassen met TIG (ER70S-6</text>
<text x="290" y="78.3">Ø1,6, 90-110 A), de binnenkant MIG (G3Si1 Ø0,8); zichtkant vlak</text>
<text x="290" y="81.6">slijpen. Beurtelings lassen, diagonalen meten.</text>
<text x="290" y="101">Stomp tegen het kader, het kozijn of de roede; hoeklas a3 rondom, TIG</text>
<text x="290" y="104.3">aan de zichtkant, MIG binnen; zichtkant vlak slijpen.</text>
</g>
<text font-size="2" fill="#333" x="253" y="121">Latten op de roeden (30x3): voor gehecht om de 150 en gelast, achter geschroefd met M4 verzonken om de 250.</text>
<g font-size="1.9">
<text x="254.2" y="26.6">V1</text>
<text x="269.7" y="26.6">2</text>
<text x="273.2" y="26.6">1 Kozijn: stijl</text>
<text x="323.2" y="26.6">2 Kozijn: bovenregel</text>
<text x="373.2" y="26.6">Verstek 45°</text>
<text x="254.2" y="30.5">V2</text>
<text x="254.2" y="34.4">T1</text>
<text x="269.7" y="30.5">8</text>
<text x="269.7" y="34.4">4</text>
<text x="273.2" y="30.5">3 Kader: staander</text>
<text x="273.2" y="34.4">3 Kader: staander</text>
<text x="323.2" y="30.5">4 Kader: regel</text>
<text x="323.2" y="34.4">5 Roede horizontaal: kern</text>
<text x="373.2" y="30.5">Verstek 45°</text>
<text x="373.2" y="34.4">T-verbinding (stomp)</text>
<text x="254.2" y="38.3">T2</text>
<text x="269.7" y="38.3">2</text>
<text x="273.2" y="38.3">3 Kader: staander</text>
<text x="323.2" y="38.3">11 Roede horizontaal: kern</text>
<text x="373.2" y="38.3">T-verbinding (stomp)</text>
<text x="254.2" y="42.2">T3</text>
<text x="254.2" y="46.1">T4</text>
<text x="269.7" y="42.2">2</text>
<text x="269.7" y="46.1">2</text>
<text x="273.2" y="42.2">4 Kader: regel</text>
<text x="273.2" y="46.1">4 Kader: regel</text>
<text x="323.2" y="42.2">7 Roede verticaal: kern</text>
<text x="323.2" y="46.1">9 Roede verticaal: kern</text>
<text x="373.2" y="42.2">T-verbinding (stomp)</text>
<text x="373.2" y="46.1">T-verbinding (stomp)</text>
<text x="254.2" y="50">T5</text>
<text x="254.2" y="53.9">T6</text>
<text x="269.7" y="50">2</text>
<text x="269.7" y="53.9">2</text>
<text x="273.2" y="50">5 Roede horizontaal: kern</text>
<text x="273.2" y="53.9">5 Roede horizontaal: kern</text>
<text x="323.2" y="50">7 Roede verticaal: kern</text>
<text x="323.2" y="53.9">9 Roede verticaal: kern</text>
<text x="373.2" y="50">T-verbinding (stomp)</text>
<text x="373.2" y="53.9">T-verbinding (stomp)</text>
<text x="254.2" y="57.8">T7</text>
<text x="269.7" y="57.8">2</text>
<text x="273.2" y="57.8">9 Roede verticaal: kern</text>
<text x="323.2" y="57.8">11 Roede horizontaal: kern</text>
<text x="373.2" y="57.8">T-verbinding (stomp)</text>
</g>
<g font-size="1.8">
<text x="254.2" y="22.7">Code</text>
<text x="269.7" y="22.7">n</text>
<text x="273.2" y="22.7">Stuk</text>
<text x="323.2" y="22.7">tegen stuk</text>
<text x="373.2" y="22.7">Soort</text>
</g>
<g font-size="1.7" fill="#555">
<text x="215.2" y="257.6">Eigenaar</text>
<text x="285.2" y="257.6">Bibliotheek</text>
<text x="215.2" y="265.6">Titel</text>
<text x="215.2" y="273.6">Systeem</text>
<text x="285.2" y="273.6">Tekeningnummer</text>
<text x="345.2" y="273.6">Rev.</text>
<text x="365.2" y="273.6">Uitgifte</text>
<text x="215.2" y="281.6">Maten en toleranties</text>
<text x="285.2" y="281.6">Schaal</text>
<text x="315.2" y="281.6">Opgesteld</text>
<text x="365.2" y="281.6">Blad</text>
</g>
</svg>
